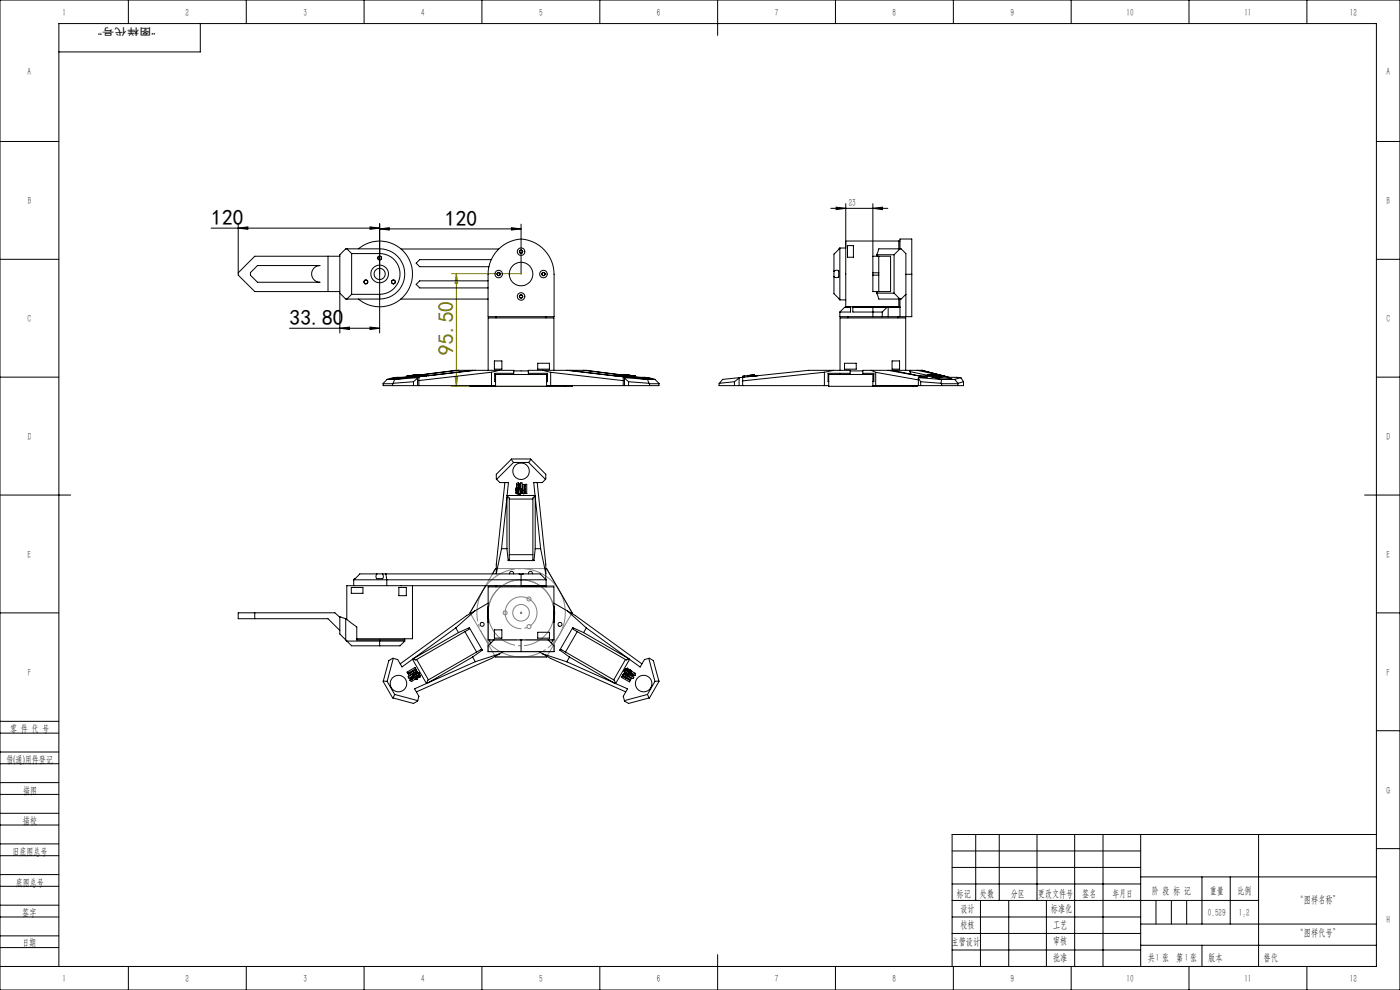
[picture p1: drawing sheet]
<svg xmlns="http://www.w3.org/2000/svg" width="594mm" height="420mm" viewBox="0 0 594 420" stroke-linecap="round" stroke-linejoin="round" font-family="sans-serif">
<g fill="none" stroke="#000" stroke-width=".42">
<path d="M0 0h594v420h-594zM54.5 0v10M85 10v12h-60M104.5 0v10M154.5 0v10M204.5 0v10M254.5 0v10M304.5 0v15M354.5 0v10M404.5 0v10M454.5 0v10M504.5 0v10"/>
<path d="M554.5 0v10M0 60h25M584 60h10M89.6 96.8h71.5M101.1 96.8l4.1-.5v1zM101.1 94.8v20.9M157 96.3l4.1 .5-4.1 .5zM161.1 97.1l4.1-.5v1zM161.1 94.8v46.5M161.1 97.1h60M217 96.6l4.1 .5-4.1 .5zM221.1 95.1v21.2"/>
<path d="M352.5 88.4h24.2M354.8 87.9l4 .5-4 .5zM358.8 86.4v18.8M370.3 88.4l4.1-.5v1zM370.3 86.4v22.3M0 110h25M584 110h10M122.8 139.3h38.3M144.2 139.3l4.1-.5v1zM144.2 124.4v16.9M157 138.8l4.1 .5-4.1 .5zM0 160h25"/>
<path d="M584 160h10M0 210h30M579 210h15M0 260h25M584 260h10M0 319h25M0 311h25M0 306h25M584 310h10M0 324h25M0 337h25M0 332h25"/>
<path d="M0 350h25M0 345h25M0 358h25M414 354v28M424 354v28M440 354v28M456 354v56M468 354v56M484 354v56M534 354v56M584 354h-180v56M0 363h25"/>
<path d="M0 376h25M0 371h25M404 361h80M404 368h80M404 375h80M484 372h100M510 372v20M522 372v20M584 360h10M0 389h25M0 384h25M0 397h25"/>
<path d="M404 389h80M404 382h130M404 396h80M416 382v28M428 382v28M444 382v28M484 392h100M490.5 382v10M497 382v10M503.5 382v10M0 402h25M0 410h584v-400h-559v400"/>
<path d="M54.5 410v10M104.5 410v10M154.5 410v10M204.5 410v10M254.5 410v10M304.5 405v15M354.5 410v10M404 403h80M404.5 410v10M454.5 410v10M484 401h100M504.5 410v10"/>
<path d="M510 401v9M554.5 410v10"/>
</g>
<path d="M191.6 116.1h29.5M193.6 116.1v47.8M193.6 116.1l.5 4.1h-1zM193.1 159.8h1l-.5 4.1zM191.6 163.9h42" fill="none" stroke="#808000" stroke-width=".42"/>
<g fill="none" stroke="#808080" stroke-width=".42">
<path d="M210.3 241.2h21.6l10.8 18.8-10.8 18.7h-21.6l-10.9-18.7zM210.9 250.3a14 14 0 0 1 15.4-3.3 14 14 0 0 1 8.8 13v16.5h-28v-16.5a14.1 14.1 0 0 1 3.8-9.7zM220.6 260h1M220.7 259.6l.7 .7M221.1 259.5v1M221.4 259.6l-.7 .7"/>
<circle cx="214.3" cy="260" r=".85"/>
<circle cx="221.1" cy="260" r="3.5"/>
<circle cx="224.4" cy="254.1" r=".85"/>
<circle cx="224.4" cy="265.8" r=".85"/>
</g>
<path d="M239 254.5a18.8 18.8 0 0 0-31.3-7.6 18.8 18.8 0 0 0 8.4 31.1 18.8 18.8 0 0 0 23.2-22.3l-.3-1.2" fill="none" stroke="#808080" stroke-width=".42" stroke-dasharray="30.5 1.3 1.3 1.3" stroke-dashoffset="7.8" stroke-linecap="butt"/>
<path d="M234.5 255.9a14 14 0 0 0-23.4-5.7 14 14 0 0 0 6.2 23.2 14 14 0 0 0 17.5-16.5l-.3-1" fill="none" stroke="#808080" stroke-width=".42" stroke-dasharray="30.5 1.3 1.3 1.3" stroke-dashoffset="5.6" stroke-linecap="butt"/>
<path d="M219.1 253.5a6.8 6.8 0 0 0-2.7 11.3 6.8 6.8 0 0 0 11.2-3.1 6.8 6.8 0 0 0-8.1-8.3l-.4 .1" fill="none" stroke="#808080" stroke-width=".42" stroke-dasharray="30.5 1.3 1.3 1.3" stroke-dashoffset="11.2" stroke-linecap="butt"/>
<path d="M207.1 248.5h28M207.1 271.5h28" fill="none" stroke="#808080" stroke-width=".42" stroke-dasharray="30.5 1.3 1.3 1.3" stroke-dashoffset="18.4"/>
<g fill="#000">
<path d="M157 96.3l4.1 .5-4.1 .5zM101.1 96.8l4.1-.5v1z"/>
<path d="M161.1 97.1l4.1-.5v1zM217 96.6l4.1 .5-4.1 .5z"/>
<path d="M370.3 88.4l4.1-.5v1zM354.8 87.9l4 .5-4 .5z"/>
<path d="M157 138.8l4.1 .5-4.1 .5zM144.2 139.3l4.1-.5v1z"/>
</g>
<path d="M193.6 116.1l.5 4.1h-1zM193.1 159.8h1l-.5 4.1z" fill="#808000"/>
<g fill="none" stroke="#000" stroke-width=".42">
<path d="M106.3 115.7l3-3h26.4a3.5 3.5 0 0 0-3.5 3.5 3.5 3.5 0 0 0 3.5 3.6h-26.4l-3-3zM139.2 108.7v15M144.2 108.7h-36.1l-7 7v1l7 7h36.1M147.2 105.6l2 2M149.2 107.6v17.3M149.2 107.6h11.9M152.1 105.6a13.9 13.9 0 0 1 19.1 1 13.9 13.9 0 0 1 0 19.2 13.9 13.9 0 0 1-19.1 1.1M161.1 107.6a8.6 8.6 0 0 1 8.6 8.6 8.6 8.6 0 0 1-8.6 8.7M161.1 105.6a10.7 10.7 0 0 1 10.6 10.6 10.7 10.7 0 0 1-10.6 10.7M161.1 105.6h-14.4l-2.5 2.5v16.3l2.5 2.5h14.4M161.1 105.6v2M170.2 105.6h41.4"/>
<path d="M207.1 119.2h-29l-1.5 1.4 1.5 1.5h29M208.4 110.2h-30.3l-1.5 1.4 1.5 1.6h29.3M211.1 106.1a12.8 12.8 0 0 1 19.9 0 15 15 0 0 1 4.1 10.3v18h-28v-18a14.9 14.9 0 0 1 4-10.3zM353.8 117.4v7.2l2 2M353.8 115a1.64 1.64 0 0 1 2-.1v1a1.26 1.26 0 0 1-.3 1.6 1.26 1.26 0 0 1-1.7-.1M353.8 115v2.4M355.8 105.8l-2 2v7.2M355.8 105.7v.1M356.3 105.2v22M356.3 105.2l-.5 .5M356.3 105.2h2.5M359.6 104.2h2.5v4.9h-2.5z"/>
<path d="M370.3 108.7h7.6v15h-7.6zM370.3 115.7h2.6M370.3 116.7h2.6M372 108.1l.9-2.5h9.4l2.1 2v26.8M372 108.1h7.3M372 108.1l.3 .6M372.9 108.7v15M379.3 108.1v16.3M381.4 105.6v-3.3h-22.6v27.9h22.6v-3.4M381.4 102.3h.4M381.8 105.6v-4.2h5.1v15M381.8 105.6l-2.5 2.5"/>
<path d="M384.4 116.4h2.5M386.9 116.4v18h-16.6M149.2 124.9h11.9M149.2 124.9l-2 2M161.1 124.9v2M170 126.9h37.1M210.5 134.4v.5M231.7 134.4v.5M355.8 126.7h.1M355.8 126.7l.5 .5M356.3 132.4v2h14M356.3 127.2h2.5"/>
<path d="M359.3 130.2h1.6M359.7 134.4v.5M360.9 130.2v2.2h-4.6M360.9 130.4h-2.5l-2.1 2M361.8 130.2v2.2h12.5M361.8 130.4h8.5M361.8 130.2h20M370.3 130.4v4M370.3 130.4h11.5M372 124.4l.9 2.5h9.4l2.1-2M372 124.4h7.3M372.3 123.7l-.3 .7"/>
<path d="M374.3 132.4v2M376.3 130.4l-2 2M376.8 130.4v4M379.3 124.4l2.5 2.5v7.5M381 134.4v.5M172.7 159.5v.5h.5M172.7 159.5h.3M172.7 159.8l-5.8 .4-2.6 .8M173 159.5v.5M173.1 159.5l.1 .5h.3M173.1 159.5h.4M173.3 159.4l-.3 .1"/>
<path d="M173.3 159.4v.1M173.5 159.5v.5M173.5 159.5h-.3M173.9 159.5l.1 .5h.8M174.2 159.5h-.7M174.2 159.5h.1M174.6 159.5h-.7M174.6 159.3l-.7 .1M174.6 159.3h.1M174.7 159.5h-.8M174.7 159.4h-.2M174.7 159.5l.1 .5"/>
<path d="M174.7 159.4h.1M175 159.4h.3l-1.1 .1M175.2 159.3h1.1M175.2 159.3v.1M175.4 159.3h.1M175.7 159.3h.1M175.7 159.2l-.3 .1M175.8 159.3l-.2 .1M175.8 159.2h.1M175.8 159.2l-3.1 .3M176 159.3l-1.3 .2M176 159.3l.1 .5"/>
<path d="M176.1 159.8l-1.3 .2M176.1 159.8h.3M176.1 159.2h.1M176.3 159.2h.1M176.3 159.2l-3.2 .3M176.3 159.3l.1 .5M176.4 159.3h-.3M176.4 159.2h-.3M176.4 159.3h-.1M176.4 159.3v.5M176.4 159.8h.1M176.4 159.8h.7"/>
<path d="M176.6 159.1h.1M176.6 159.1l-.3 .1M176.7 159.1h-.1M176.7 159.1h.1M176.8 159.3v.5M176.8 159.2h-.2M176.8 159.2h.1M177.1 159.2l-.3 .1M177.1 159.2v.6M177.1 159.2l.1 .5M177.2 159.7l-.1 .1M177.2 159.2l-1.8 .1"/>
<path d="M177.2 159.2l.1 .5M177.3 159.1l-1.1 .1M177.3 159.1l.1 .1M177.5 159.2h-.3M177.5 159.2l.1 .5M177.6 159.1l-.3 .1M177.6 159.1l-.1 .1M177.6 159.1v.5M177.6 159.6v.1M177.7 159h.3M178 159l-.7 .1M178 159v.1"/>
<path d="M178.1 159.1l-2.3 .1M178.1 159.1l.1 .5M178.2 159.6l-1 .1M178.2 159l-.1 .1M178.2 159v.6M178.2 159l-.3 .1v.5M178.2 159.5h2.7M180.9 159.5l-5 .6h1.8M181.6 159.4l-.7 .1M194.5 157.1l-16.3 2 15.2-2h24.6v1.3h-8.1v3.5h.4M199.1 157.1v.2M200.5 157.1l-18.9 2.3"/>
<path d="M201.7 157.1l-20.1 2.3M207.1 157.1v-22.2h27.9v22.2M208.5 157.9l-30.8 3.5M208.5 157.9v5.7M209.8 153.1h3.1v3.5h-3.1zM209.9 158.9h22.4M210.3 158.9v5M211.9 157.1l-3.4 .8M218 157.4h6.2M228.1 154.1h5v2.5h-5zM230.2 157.1l3.4 .9M231.9 158.9v5"/>
<path d="M233.6 158l30.8 3.5M233.6 158v5.6M240.5 157.1l20.1 2.3M241.6 157.1l19 2.3M243 157.1l.1 .2M247.6 157.1l16.2 2M260.6 159.4l.6 .1M261.2 159.5l5 .6h-1.8M261.2 159.5h2.5M263.7 159.1v.5l3.3 .4M263.7 159.1l3.4 .4-.1 .5M263.7 159.1h.6"/>
<path d="M263.9 159.1l-15.1-2h-24.6v1.3h8.1v3.5h-.4M264.3 159.1h.1M264.3 159.1l.8 .1M264.7 159.1h.1M264.7 159.1h.4M264.7 159.2h.1M264.8 159l.4 .1M264.8 159l.7 .1M264.8 159v.1M265.1 159.2l3.5 .3M265.1 159.1v.1M265.3 159.2h.1"/>
<path d="M265.3 159.2h.4M265.4 159.3h2.1M265.5 159.1l.2 .1M265.5 159.1v.1M265.6 159l.1 .1M265.6 159l.5 .1M265.6 159v.1M265.7 159.2h.1M265.7 159.2h-1.2l1.1 .1M265.8 159.2h.1M265.8 159.2l.3 .1M266.1 159.3h.1"/>
<path d="M266.1 159.1l.7 .1M266.1 159.1v.1M266.3 159.1h-.4l.2 .1M266.3 159.1v.1M266.4 159.3l3 .2M266.4 159.3h.1M266.7 159.2l-.9 .1 .8 .1M266.8 159.2h.1M266.8 159.2h.7M267 160h.8M267 159.4l.4 .1-.1 .5M267.2 159.4v.1"/>
<path d="M267.3 159.3h-.1M267.3 159.3h.1M267.3 159.3h.6M267.5 159.2v.1M267.5 159.3h.1M267.7 159.4h.2M267.7 159.3l.2 .1M267.7 159.3v.1M267.8 160h.7M267.9 159.5l-.1 .5M268.2 159.4h.1M268.3 159.5h.6"/>
<path d="M268.6 159.5h.3M268.6 159.5l-.1 .5M268.7 159.5h.2h-1.4v.5M268.9 159.5h.5M268.9 159.5v.5h-.4M268.9 159.5h.1M269.4 159.5l-.1 .5M269.6 159.8l5.7 .4 2.6 .8M269.6 159.5l-.3 .5M315.7 159.5h-.5l.1 .5M315.7 159.5l.1 .5M317.2 159.3h.3"/>
<path d="M317.2 159.3l.1 .5M317.2 159.3l-1.5 .2M317.5 159.3v.5M317.9 159.3h.1M317.9 159.3h-.4M317.9 159.3v.5M318 159.3v.5M318.1 159.2l.1 .6M318.1 159.2l-.1 .1M318.6 159.2h-.5M318.6 159.2l.1 .5M318.8 159.2h-.2"/>
<path d="M318.8 159.2l.1 .5M319.2 159.1h.1M319.2 159.1h.2M319.2 159.1l.1 .5M319.2 159.1l-.4 .1M319.4 159.1l.1 .5M319.9 159l.2 .5M319.9 159v.6M319.9 159l-.5 .1M320.6 159.5l-5.5 .6M321.4 159.4l21.7-2.3h17.6v1.3h-9.4v3.5h.3M321.4 159.4l-.8 .1"/>
<path d="M349.8 157.9l-34.7 3.7M349.8 157.9v5.7M353.7 157.1l-3.9 .8M356.3 158.4v.5M356.4 157.1v-22.2h27.9v22.2M358.3 154.1h5v2.5h-5zM360.7 157.4h5.4M369.6 157.1l1.9 .9M370.3 158.9v5M370.8 158.9h-19.2v5h37.5v-.3M371.5 158l18.1 3.2M371.5 158v5.6"/>
<path d="M376.8 157.1l12.9 2.3M378.5 153.1h3.2v3.5h-3.2zM378.7 157.1l11 2.3M386 157.6l7.6 1.6M386 157.6l.6 1.2M386.2 157.1l-.2 .5M389.1 157.1l10.9 2.3M389.7 159.4l.4 .1M390.1 159.5l3.2 .6-3.6 .1M390.1 159.5h3.5M391.1 157.1h.1M391.1 157.1h-25v1.3h4.7v3.5h-.5"/>
<path d="M391.1 157.1l9 2.3M393.6 159.1l1.2 .1M393.6 159.1v.5l1.9 .4M393.6 159.1l1.9 .4M394.4 159.2l1.6 .2M394.6 159.1h.8M394.9 159.3h.4M395.2 159.1h1M395.2 159.1l.3 .2h-.4M395.2 159.1h.1M395.3 159.2l1.6 .3M395.4 159.1l-.1 .1"/>
<path d="M395.5 159.5v.5M395.7 159.2h.1M395.7 159.2l2.8 .1M395.7 159.2l.3 .1M395.9 159l1.8 .1M395.9 159.4l.1 .6M395.9 159l.1 .1M395.9 159l-.3 .2M396.2 159.9l-.7 .1M396.2 159.9l.1 .1M396.2 159.4l-.7 .1M396.2 159.4l.2 .1"/>
<path d="M396.2 159.4v.5M396.2 159.1v.1M396.3 159.3h1.7M396.3 159.3l1.2 .2M396.3 159.3h.1M396.3 160h.6M396.4 159.5h.5M396.4 159.5l-.1 .5M396.5 159.2h.2M396.8 159.1l.1 .1M396.9 159.9l.6 .1M396.9 159.5v.5"/>
<path d="M397 159.1h.7M397.1 159.3l.1 .1M397.2 159.2h.1M397.2 159.1v.1M397.2 159.1l.7 .1M397.5 159.5h.6M397.5 159.5v.5M397.5 159.4l1.2 .1h-.4M397.7 159.1v.1M397.7 159.5h.4M397.8 159.2h.7M397.9 159.2h.1"/>
<path d="M397.9 159.3h-.1M397.9 159.3h.7M397.9 159.2h-.1M398 159.3v.1M398.1 160h.1M398.1 159.5v.5h-.6M398.2 160h.2M398.3 159.4l.1 .1M398.3 159.5l-.1 .5M398.3 159.4h.1M398.4 159.5h.5M398.4 159.5v.5"/>
<path d="M398.5 159.2v.1M398.6 159.3l.8 .2h-.5M398.6 159.3h.1M398.9 159.5v.5M399.3 159.5h1.1M399.4 159.5v.5M400.1 159.4l.2 .1M400.4 159.5h.1M400.4 159.5l2.2 .6 5 .1M400.4 159.5l2.2 .6M162.6 162.8v.8h47.7M162.6 162.8h4"/>
<path d="M164.3 161h3.2M164.3 161l-1.7 1.8M165.6 160.9l7-.7zM166.6 162.8v.8M166.8 162.6l-.2 .2M167.5 161l-.7 1.6M174 160h-.5M175.4 161.9l-8.6 .7M175.4 161.9v1.7M177.2 160.4l-1.8 1.5M177.2 160.4v3.2M177.2 160.2l-9.7 .8"/>
<path d="M177.2 160.2v.2M177.7 160.1l-.5 .1M177.7 160.1v3.5M199.4 163.6v.3h43.3v-.3M202.5 163.6v.3M239.7 163.6v.3M264.4 160.1l.5 .1M264.4 160.1v3.5M264.9 160.2l.1 .2M264.9 160.2l9.8 .8M265 160.4l1.7 1.5M265 160.4v3.2"/>
<path d="M266.7 161.9v1.7M266.7 161.9l8.7 .7M268.9 160h.4M269.6 160.2l7 .7zM274.7 161l.7 1.6M274.7 161h3.2M275.4 162.6l.2 .2M275.6 162.8v.8M275.6 162.8h4M277.9 161l1.7 1.8M279.6 162.8v.8h-47.7M305.3 162.6l-.2 1h46.5"/>
<path d="M311.6 161.9l-6.3 .7M311.6 161.9v1.7M313.6 160.4l-2 1.5M313.6 160.4v3.2M313.8 160.2l-7.2 .8-1.3 1.6M313.8 160.2l-.2 .2M315.1 160.1l-1.3 .1M315.1 160.1v3.5M387.3 163.6v.3M389.6 160.4l1 1.5M389.6 160.4v3.2M389.7 160.2l-.1 .2"/>
<path d="M389.7 160.2l9.8 .8M390.6 161.9v1.7M390.6 161.9l8.7 .7M396.9 160.4l2.9-.2 4.1 .5-2.9 .2zM398.4 160h.5M399.3 162.6l.2 .2M399.4 160h-.5M399.5 161h5.5M399.5 161l-.2 1.6M399.5 162.8h6.9M399.5 162.8v.8M405 161l1.5 1.6"/>
<path d="M406.4 162.8v.8M406.5 162.6l-.1 .2M407.6 160.2l-2.6 .8M407.6 160.2l1.2 1.7M408.8 161.9v1.7h-38.5M408.8 161.9l-2.3 .7M216.9 194.9l8.2-.2 6.5 6.5-.2 2.2M216.9 194.9l-6.3 6.3v2l1.5 1.5h3.6l-.5 5.5M216.9 194.9l1 1.3M217.9 196.2l-7.2 7.2M217.9 196.2h6.4M224.3 196.2l7.1 7.2"/>
<path d="M225.2 194.9l-.9 1.3M214.2 204.7l-3.6 34.7v4.1M215.1 211l-2.3 21.8M215.1 211v21.8M215.1 210.2v.8M215.1 210.2l1 1.1v26l-.5 .5M215.2 210.2h-.1M215.2 210.2h11.8M216.1 211.7h10M218.7 207.8l.6 .4M218.7 207.8l3-.2 .1 .3M218.7 207.8h.1"/>
<path d="M218.9 209.1l.5 .4M218.9 209.1h.1M219 207.1l.6 .4M219 208.4l.6 .4M219 208.4l.5 .5M219.1 205.3l-.1 1.8M219.3 208.2h.1M219.4 207.9h.6v.4l-1 .1M219.4 207.9l-.1 .3M219.4 207.9v.1M219.4 208l-.1 .2M219.4 208h.6"/>
<path d="M219.4 209.5h.1M219.6 208.8v.1M219.6 209.3h.4v.4h.7v-.4h1M219.6 209.3l-.2 .2M219.6 207.5h.1M219.6 209.3h.1M219.7 208.6l.3 .3-1.1 .2M219.7 208.6l-.1 .2M219.7 208.6v.1M219.8 207.3h.1M219.8 207.3l1.7 .1M219.8 207.3l-.2 .2"/>
<path d="M219.8 206h1v.3h-1zM219.8 205.6l1 .1v-.8h.7v2.6l-1.7-.2M219.8 206.7l1 .2zM219.8 206.7h1M219.8 206.1h1M219.9 204.8l-.8 .5M219.9 204.8l.4 .6M219.9 204.8v.1M220.3 205.4l-.5 .2M220.3 205.5h-.5M220.3 205.4v.1M221.5 208.6h-.8v.3h.9l.1 .4"/>
<path d="M221.5 208.6v.1M221.7 209l.2-3.5 1 .4v-.4h.6v3.9l-1-.2M221.7 209l.5 .4M221.7 209l.5 .5M221.7 209.3h.1M221.8 207.9h-1.1v.4h.7l.1 .3M221.8 207.9l-1.1 .1M222.2 209.4v.1M222.5 209.3h1M222.5 206.3h.4v1h-.4zM222.5 207.8h.4v1h-.4zM222.5 209.2v.1"/>
<path d="M222.5 209.2l-.3 .2M222.5 209.3l-.3 .2M222.5 206.4h.4M227 210.2h.1M227 210.2l.1 .6M227 210.2l-.9 1.1v26l.5 .5M227.1 210.8l2.3 22M227.1 210.8v22M227.9 204.7l3.7 34.7v6.4M231.4 203.4l-1.3 1.3h-3.7l.6 5.5M212.8 232.8l-2.2 10.5M212.8 232.8h2.3"/>
<path d="M215.1 232.8l.5 5M215.6 237.8h11M216.1 235.3h10M227.1 232.8l-.5 5M227.1 232.8h2.3M229.4 232.8l2.2 10.5M108.1 260v2.5M149 249.2h5v2.5h-5zM150.1 246h14M150.1 246v2.5M159.9 243.5h-7.3l-2.5 2.5M159.9 243.5a1.22 1.22 0 0 0 .2 2h2.3a1.58 1.58 0 0 0-.2-2"/>
<path d="M159.9 243.5h2.3M162.2 243.5h1.5M163.7 243.5l.4 2.5M163.7 243.5h56.6M164.1 246h67.6M164.1 246v2.5M169.2 249.2h3.2v3.5h-3.2zM175 248.5v22.5h-23.6M201.4 259.2l-8 7.2M201.4 259.2l-3.4 1.9-28.2 20.5M206.1 248.5l-6.7 11.5 .2 .3M207.1 260v4"/>
<path d="M207.1 260h.1M207.1 258.8v1.2M207.1 257.1l-.3 3.3 .3 2.2M207.1 255.9l-5.7 3.3M210.5 248.5v.5M210.6 241.2h-.3l-1.3 2.3M216.3 243.5a.85 .85 0 0 1 .8-1.1 .85 .85 0 0 1 .8 1.1M220.3 243.5l.8 .2M220.3 243.5h1.7M221.1 248.5h10.6zM221.1 248.5h-74v14.3M221.1 243.7v4.8"/>
<path d="M222 243.5l-.9 .2M222 243.5h7.2l2.5 2.5M224.3 243.5a.85 .85 0 0 1 .8-1.1 .85 .85 0 0 1 .8 1.1M231.6 241.2h.3l10.8 18.8-.1 .3M231.7 246v3M235 258.8l.1 1.2M235 257.1l.3 3.3-.2 2.2M235 260h.1M235 255.9l9.1 5.2 28.2 20.5M240.8 259.2l8 7.2M144.2 261.9l-2.1-1.9h-41v2.5h38.1l5 5M146.7 262.4l4.7 3.6v5.5h9.7"/>
<path d="M146.7 262.4l-2.5-.8v7.4l5 5h11.9M146.7 262.4v9.1M147.2 272h24.5M161.1 271.5h10.6M161.1 271.5v2.5M166.9 279.3l1.8 .5 1.9 3.1 4.4-3.2M166.9 279.3l-2.6 9.8M166.9 279.3l-1.9 1-2.4 8.6M171.7 271v1M171.7 272l-2 2h-8.6M175 279.7h.1M175 279.7l5.9 10.3"/>
<path d="M175.5 279.3l-.5 .4M176.8 279.8l5 8.6M193.4 266.4l1.1 2M193.4 266.4l-17.9 12.9M194.5 268.4l-19 10.9M197.2 268l5 8.6M199.1 266.3l-4.6 2.1M199.1 266.3l5.5 9.5M199.1 266.3l-.2 .7-22.5 13-1.4-.3M200.5 278.7l1.2 2M200.5 278.7l-18.9 10.9M204.6 275.8l-4.1 2.9"/>
<path d="M204.6 275.8l-.7-.2-22.5 13-.4 1.4M207.8 271.5v.7l.6 .4M209.3 271.5l.1 .2M209.6 271.5l-2.5 2.5v2.5h14M209.6 271.5h11.5M209.6 271.5h-2.5v-22.5h27.9v22.5h-2.4M209.8 267.2h3.1v3.5h-3.1zM210.1 278.4l.2 .3h21.6l.2-.3M211.9 277.4l-10.2 3.3M211.9 277.4l-3.4 1.9-31.8 14.2M213.5 276.5l-1.6 .9M221.1 271.5h11.5"/>
<path d="M221.1 271.5v5M228.1 268.2h5v2.5h-5zM228.7 276.5l1.5 .9M230.2 277.4l10.3 3.4M230.2 277.4l3.4 1.9 31.9 14.2M232.6 271.5l2.5 2.5v2.5h-14M232.8 271.5v.2M234.4 271.5l-.1 .7-.5 .4M235.1 264h-.1M237.5 275.8l4.1 2.9M237.5 275.8l.7-.2 22.5 13 .5 1.4M241.6 278.7l-1.1 2.1"/>
<path d="M241.6 278.7l19 11.1M243 266.3l4.6 2.1M243 266.3l-5.5 9.5M243 266.3l.2 .7 22.5 13 1.4-.3M244.9 268l-5 8.6M247.6 268.4l18.9 10.9M248.8 266.4l-1.2 2M248.8 266.4l17.7 12.9M265.4 279.8l-5 8.6M266.5 279.3l.6 .4M267.1 279.7h.1M267.1 279.7l-5.9 10.3"/>
<path d="M275.3 279.3l-1.9 .5-1.8 3.2-4.5-3.3M275.3 279.3l2.6 9.8M275.3 279.3l1.9 1 2.3 8.6M162.6 288.9l1.7 .2M162.6 288.9l4.2 7.2M164.3 289.1l3.2 5.5M166.8 296.1l8.6 2.3 1.8-1.2M167.5 294.6l9.7 2.6M167.5 294.6l-.7 1.5M173.7 285.2l.9-.5 .2 .4-.9 .5zM173.9 288.6l.8 .4M174 288.5l-.1 .1"/>
<path d="M174.2 287.9l-.3 .7M174.2 287.9l.4 .4M174.3 287.8l.3 .5M174.3 287.8l-.1 .1M174.5 287.1l.2-.1 .6 .9-.3 .2zM174.5 287.1l.5 .9M174.7 289h.1M175 284.5l.8-.5 .2 .4-.8 .5zM175 286.8l.8 .8zM175.1 286.8l.5 .9M175.3 285.9l-2.2 1.2 .4 .6 .7-.3 .4 .9M175.3 285.9l.4 .6"/>
<path d="M175.3 285.9h.1M175.4 285.9l.3 .6M175.6 286.5l.5 .9M175.7 285.3l-.3 .3 1.4 2.5h.3M175.7 285.3l.6 1M175.7 286.5l.4 .9M176 283.2l.3 .5M176 283.2l-3.3 1.9 .3 .6 .3-.2 .2 1 3.1-1.5M176 283.2h.1M176.1 283.2l.2 .5M176.1 287.4l.3 .1M176.1 287.4h.1"/>
<path d="M176.3 283.8l.2 .3M176.3 283.7l.1 .4M176.3 288.3l-1.6 .7M176.4 285.2l-.3 .3 .4 .7-.3 .1-.5-1M176.4 287.5l-.1 .8M176.4 287.5h.1M176.4 284.1l.4 .1M176.4 285.2h.1M176.5 284.1h-.1M176.5 284.1l.3 .1M176.6 286.9l.2-.1 .4 .7M176.6 286.9l.2 .5"/>
<path d="M176.6 286.9l.3 .5M176.6 285h.1M176.8 284.2l-.2 .8M176.8 284.8l-.2 .3 .4 .8-.2 .1-.4-.8M176.8 284.8l.6 .8M176.8 284.8l.5 .9M176.8 287.4l.3 .1M176.9 287.4h-.1M176.9 287.4h.3M177.1 287.5v.6M177.2 286.5l.1 .3M177.2 287.4l-.1 .1"/>
<path d="M177.2 287.4l-.1 .7M177.2 287.5h.3M177.3 286.8v-.3l.8 .8M177.3 286.8l.3 .1M177.3 286.8h.1M177.3 286.8h.3M177.6 286.9l-.1 .6M177.6 286.9h.1M177.7 285.5l-.4 .2M177.7 285.5l.3 .5M177.7 285.5l.4 .5M177.7 286.2l.2 .4"/>
<path d="M177.9 286.6h.3M177.9 286.6h.1M178 286h.1M178 286l-.3 .3 .2 .3M178.2 286.6l-.1 .7M178.2 286.6h.1M180.9 290l-5 2.2 1.8 3.2-.5 1.8M180.9 290h.1M181.6 289.6l-.6 .4M201.7 280.7l-20.1 8.9M240.5 280.8l20.1 9M260.6 289.8l.6 .2"/>
<path d="M261.2 290h.1M261.2 290l5 2.2-1.8 3.2 .5 1.8M263.7 287.4h.1M264.2 286.2l.1 .1M264.2 286.2l.1 .3M264.3 286.3v.2M264.3 286.5l-.6 .9M264.3 286.5h.1M264.7 285.8v.1M264.7 285.9l.4 .1 .4-.8 .2 .1-.4 .7M264.7 286.8l.9 .5-.2 .3-.9-.5zM264.9 285.9l-.7 .3"/>
<path d="M264.9 285.9l-.6 .4M264.9 285.9l3 2-.9 .7 .4 .2-.3 .5-3.4-1.9M265.1 284.2h.1M265.1 285l-.4 .8M265.2 284.2l-.4 .6 .4 .2-.5 .9M265.3 286h.1M265.3 286l.4 .2 .4-.7 .2 .2-.5 .9M265.5 287.2l-.1 .4M265.6 283.8l.1 .3M265.6 283.8h.1M265.7 284v.1M265.7 284.1l-.2 .3-.3-.2"/>
<path d="M266 287.5l.8 .5-.2 .3-.8-.5zM266.1 284.2h.1M266.1 284.2l.1 .3M266.2 283.5h.1M266.2 284.5l-.2 .2M266.3 283.5l-.7 .3M266.3 283.5l-.4 1.1 .2 .1M266.3 285.6l-.5 1M266.3 286.6h.1M266.7 283.9l-.6 .3M266.7 283.9l-.3 1 .3 .2 .1-.8M266.7 286l-.3 .6"/>
<path d="M266.7 286l-.4 .6M266.8 288l-.2 .3M267.2 284.9l.1 .1M267.2 284.9l.1 .3M267.3 285l.1 .2M267.3 285.2h.1M267.3 285.2l-.5 .9M267.4 285.2l-.7 .8M267.5 284l-.7 .3M267.5 284l-1.4 2.7-.3-.1M267.7 285.4l-.4 1zM267.8 285.5l-.5 .9"/>
<path d="M267.9 284.6h.1M267.9 284.6l-.7 .3M267.9 284.6l1.6 1.1-.1 .8M267.9 284.6l-.6 .4M268.2 285.7l.2 .1-.5 .9-.2-.1zM268.4 285.8l-.5 .9M268.7 286l.1 .1M268.7 286l-.4 .9 .6 .4-.3 .6-2.2-1.3M268.8 286.1l-.1 .5M268.8 286l-.1 .6M269.3 286.5h.1M269.4 285.6h.1"/>
<path d="M269.4 286.5l-.7 .1M274.7 294.6l-9.8 2.6M274.7 294.6l.7 1.5M275.4 296.1l-8.7 2.3-1.8-1.2M277.9 289.1l-3.2 5.5M279.5 288.9l-1.6 .2M279.5 288.9l-4.1 7.2"/>
<circle cx="155.2" cy="119.6" r=".76"/>
<circle cx="155.2" cy="119.6" r=".86"/>
<circle cx="161.1" cy="116.2" r="3.8"/>
<circle cx="161.1" cy="116.2" r="2.37"/>
<circle cx="161.1" cy="109.5" r=".76"/>
<circle cx="161.1" cy="109.5" r=".86"/>
<circle cx="166.9" cy="119.6" r=".75"/>
<circle cx="166.9" cy="119.6" r=".87"/>
<circle cx="211.6" cy="116.3" r="1.6"/>
<circle cx="211.6" cy="116.3" r=".62"/>
<circle cx="211.6" cy="116.3" r=".72"/>
<circle cx="221.1" cy="106.8" r=".73"/>
<circle cx="221.1" cy="106.8" r="1.6"/>
<circle cx="221.1" cy="116.3" r="5"/>
<circle cx="221.1" cy="106.8" r=".63"/>
<circle cx="230.6" cy="116.3" r="1.6"/>
<circle cx="230.6" cy="116.3" r=".63"/>
<circle cx="230.6" cy="116.3" r=".72"/>
<circle cx="221.1" cy="125.8" r=".73"/>
<circle cx="221.1" cy="125.8" r="1.6"/>
<circle cx="221.1" cy="125.8" r=".63"/>
<circle cx="221.1" cy="199.9" r="3.5"/>
<circle cx="204.6" cy="264.9" r=".85"/>
<circle cx="237.6" cy="264.9" r=".85"/>
<circle cx="169.1" cy="290" r="3.5"/>
<circle cx="273.1" cy="290" r="3.5"/>
</g>
<g font-size="9.2">
<text x="89.6" y="95.5">120</text>
<text x="188.7" y="95.8">120</text>
<text x="122.9" y="138">33.80</text>
</g>
<text font-size="9.2" fill="#808000" x="192.4" y="150.6" transform="rotate(-90 192.4 150.6)">95.50</text>
<g font-size="4.4">
<text x="26.5" y="6.6">1</text>
<text x="78.7" y="6.6">2</text>
<text x="128.7" y="6.6">3</text>
<text x="178.7" y="6.6">4</text>
<text x="228.7" y="6.6">5</text>
<text x="278.7" y="6.6">6</text>
<text x="328.7" y="6.6">7</text>
<text x="378.7" y="6.6">8</text>
<text x="428.7" y="6.6">9</text>
<text x="478" y="6.6">10</text>
<text x="528" y="6.6">11</text>
<text x="572.7" y="6.6">12</text>
<text x="11.7" y="31.7">A</text>
<text x="588.3" y="31.7">A</text>
<text x="11.7" y="86.6">B</text>
<text x="360.1" y="87.5">23</text>
<text x="588.3" y="86.6">B</text>
<text x="11.7" y="136.6">C</text>
<text x="588.2" y="136.6">C</text>
<text x="11.7" y="186.6">D</text>
<text x="588.3" y="186.6">D</text>
<text x="11.7" y="236.6">E</text>
<text x="588.2" y="236.6">E</text>
<text x="11.8" y="286.6">F</text>
<text x="588.3" y="286.6">F</text>
<text x="4.3" y="310.5">零 件 代 号</text>
<text x="2.7" y="323.5">借(通)用件登记</text>
<text x="9.8" y="336.7">描图</text>
<text x="588.2" y="336.7">G</text>
<text x="9.7" y="349.8">描校</text>
<text x="5.3" y="362.6">旧底图总号</text>
<text x="6.8" y="375.7">底图总号</text>
<text x="405.9" y="380.4">标记</text>
<text x="415.8" y="380.4">处数</text>
<text x="428.8" y="380.4">分区</text>
<text x="440.4" y="380.4">更改文件号</text>
<text x="459.1" y="380.4">签名</text>
<text x="472" y="380.4">年月日</text>
<text x="488.7" y="379.1">阶 段 标 记</text>
<text x="513.3" y="379.1">重量</text>
<text x="525" y="379.1">比例</text>
<text x="550.1" y="382.9">“图样名称”</text>
<text x="9.4" y="388.5">签字</text>
<text x="407.5" y="386.8">设计</text>
<text x="445.9" y="386.8">标准化</text>
<text x="512.5" y="388.4">0.529</text>
<text x="407.5" y="393.7">校核</text>
<text x="446.8" y="393.7">工艺</text>
<text x="588.2" y="391.7">H</text>
<text x="9.5" y="401.5">日期</text>
<text x="403.7" y="400.7">主管设计</text>
<text x="446.8" y="400.7">审核</text>
<text x="550.1" y="397.1">“图样代号”</text>
<text x="446.8" y="407.7">批准</text>
<text x="487" y="407.6">共 张 第 张</text>
<text x="490.3" y="407.6">1</text>
<text x="502.7" y="407.6">1</text>
<text x="512.6" y="407.6">版本</text>
<text x="26.5" y="416.6">1</text>
<text x="78.7" y="416.6">2</text>
<text x="128.7" y="416.6">3</text>
<text x="178.7" y="416.6">4</text>
<text x="228.7" y="416.6">5</text>
<text x="278.7" y="416.6">6</text>
<text x="328.7" y="416.6">7</text>
<text x="378.7" y="416.6">8</text>
<text x="428.7" y="416.6">9</text>
<text x="478" y="416.6">10</text>
<text x="528" y="416.6">11</text>
<text x="572.7" y="416.6">12</text>
</g>
<g font-size="4.4" fill="#0a0605">
<text x="525.6" y="388.4">1:2</text>
<text x="536.1" y="407.6">替代</text>
</g>
<text font-size="4.1" fill="#0a0605" x="66" y="11.9" transform="rotate(-180 66 11.9)">“图样代号”</text>
</svg>
